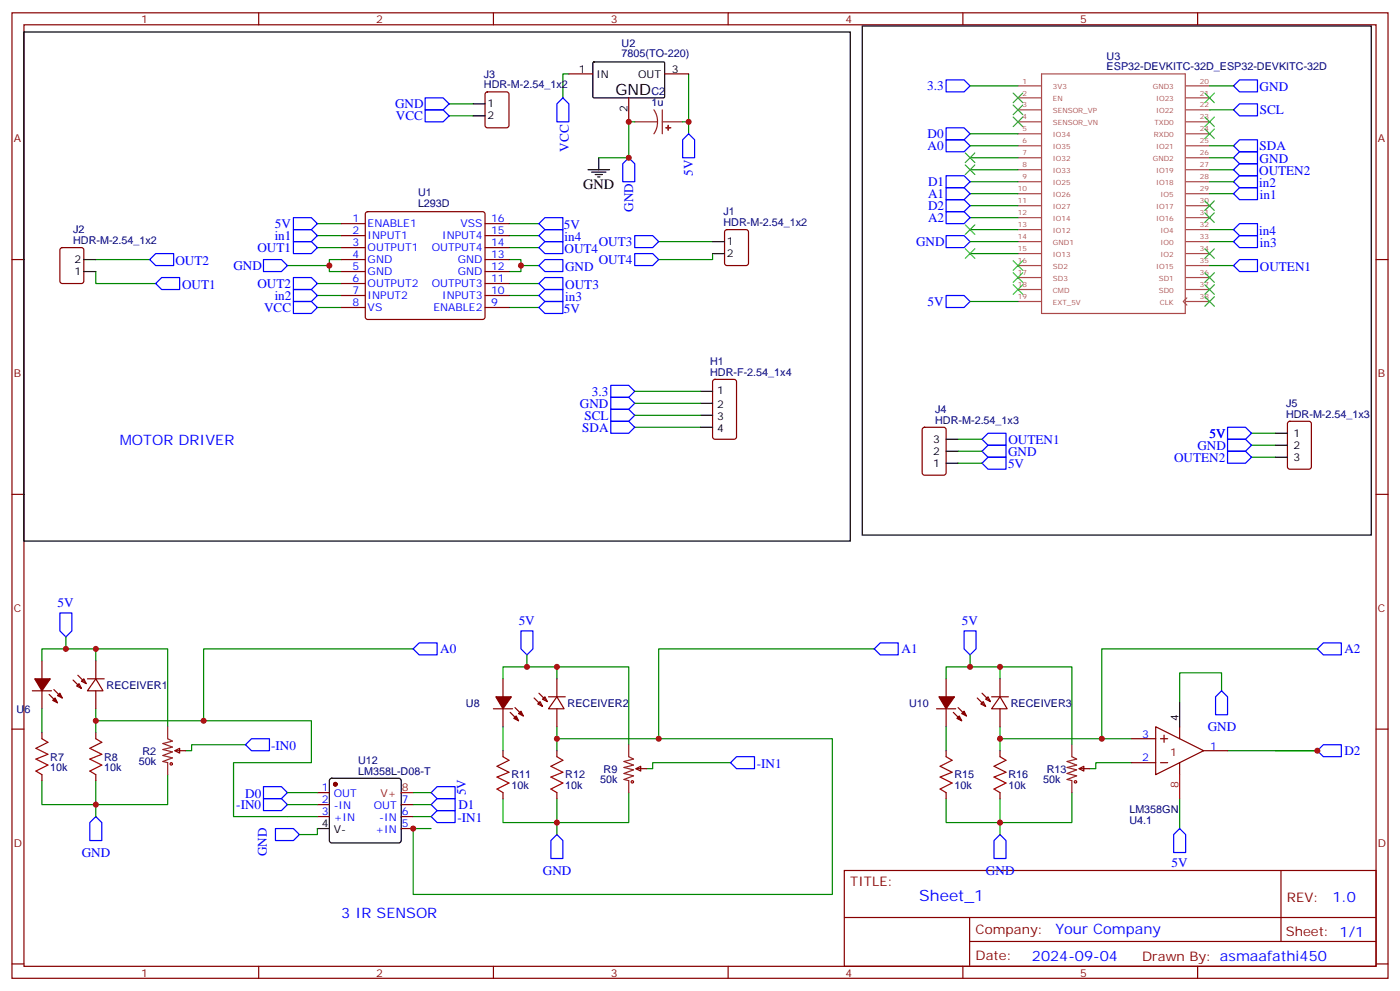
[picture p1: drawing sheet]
<svg xmlns="http://www.w3.org/2000/svg" width="412mm" height="292mm" viewBox="0 0 412 292" stroke-linecap="round" stroke-linejoin="round" font-family="sans-serif">
<g fill="none" stroke="#870000" stroke-width=".35">
<path d="M3.5 3.8h405.4v284.3h-405.4zM7.1 7.3h398.2v277.3h-398.2zM76.2 3.8v3.5M145.3 3.8v3.5M214.5 3.8v3.5M283.6 3.8v3.5M352.8 3.8v3.5M143.1 27.3l.5-.2h5.6l.7 .4v9.4l-.4 .7h-5.9l-.7-.4v-9.4zM167.6 21.8h7M185.2 28.8v7.1M195.8 21.8h7M3.5 76.4h3.6"/>
<path d="M17.9 73.1l.4-.2h5.7l.6 .5 .1 9.4-.5 .6-5.9 .1-.6-.5-.1-9.4zM100.5 76.4h7.1M100.5 65.9h7.1M100.5 69.4h7.1M100.5 72.9h7.1M100.5 80h7.1M107.8 62.5l.5-.2h33.9l.5 .2 .2 .5v30.4l-.3 .5-.4 .2h-33.9l-.5-.2-.2-.5v-30.4zM142.9 76.4h7M142.9 65.9h7M142.9 69.4h7M142.9 72.9h7M142.9 80h7"/>
<path d="M213.7 67.8l.4-.2h5.7l.6 .5 .1 9.4-.5 .7h-5.9l-.6-.5-.1-9.4zM405.3 76.4h3.6M100.5 83.5h7.1M100.5 87h7.1M100.5 90.6h7.1M142.9 83.5h7M142.9 87h7M142.9 90.6h7M210.1 111.9l.5-.2h5.7l.6 .5 .1 16.5-.5 .6-5.9 .1-.6-.5-.1-16.5zM271.9 126l.4-.2h5.7l.6 .5 .1 12.9-.5 .7h-5.9l-.6-.4-.1-13zM379.5 124.3l.4-.2h5.7l.6 .4 .1 13-.5 .6-5.9 .1-.6-.5-.1-12.9zM3.5 145.6h3.6"/>
<path d="M405.3 145.6h3.6M12.3 194.6v5.3M22.9 198.9l2.5 2.4M25.8 199.9h4.9M28.2 199.9l2.1 3.5h-4.5zM28.2 194.6v5.3M148.2 199.9v5.3M164 199.9v5.3M278.7 199.9v5.3M294.6 199.9v5.3M3.5 214.7h3.6M9.5 203.4h5.7"/>
<path d="M12.3 203.4v5.3M12.3 215.8v1.8M14.5 204.5l2.4 2.5M15.9 203.1l2.4 2.5M21.5 200.3l2.5 2.4M22.6 202l.7-.7 .7 1.4zM24 200.6l.7-.7 .7 1.4zM28.2 203.4v5.3M28.2 215.8v1.8M145.3 208.7h5.7M148.2 208.7v5.3M150.3 209.8l2.5 2.5"/>
<path d="M151.7 208.4l2.5 2.5M157.3 205.6l2.5 2.4M158.7 204.2l2.5 2.4M159.1 206.6l.7 1.4-1.4-.7zM159.8 205.9l.7-.7 .7 1.4zM161.6 205.2h4.9M164 205.2l2.2 3.5h-4.6zM164 208.7v5.3M275.9 208.7h5.6M278.7 208.7v5.3M280.8 209.8l2.5 2.5M282.2 208.4l2.5 2.5"/>
<path d="M287.9 205.6l2.4 2.4M288.9 207.3l.7-.7 .7 1.4zM289.3 204.2l2.4 2.4M291 205.2l.7 1.4-1.4-.7zM292.1 205.2h4.9M294.6 205.2l2.1 3.5h-4.6zM294.6 208.7v5.3M333.4 217.6h7M340.4 214l14.1 7.1-14.1 7zM341.8 217.6h2.2M342.9 216.5v2.1M347.5 214v3.6"/>
<path d="M405.3 214.7h3.6M12.3 228.1v1.8M28.2 228.1v1.8M51.5 221.1l1.4-.7v1.4zM51.5 221.1h3.2M93.5 233.4h3.5M93.5 237h3.5M118.2 237h3.5M148.2 221.1v1.7M148.2 233.4v1.8M164 221.1v1.7M164 233.4v1.8"/>
<path d="M187.3 226.4l1.4-.7v1.4zM187.3 226.4h3.2M278.7 221.1v1.7M278.7 233.4v1.8M294.6 221.1v1.7M294.6 233.4v1.8M317.9 226.4l1.4-.7v1.4zM317.9 226.4h3.1M333.4 224.6h7M341.8 224.6h2.2M347.5 224.6v3.5M354.5 221.1h7.1"/>
<path d="M93.5 240.5h3.5M118.2 240.5h3.5M118.2 244h3.5M248.7 256.4h156.6v28.2h-156.6zM377.3 256.4v20.9M248.7 270.2h156.5M285.6 277.3h119.6M285.6 270.2v14.1M3.5 283.9h3.6M76.2 284.6v3.5M145.3 284.6v3.5M214.5 284.6v3.5"/>
<path d="M283.6 284.6v3.5M352.8 284.6v3.5M405.3 283.9h3.6"/>
</g>
<g fill="none" stroke="#008700" stroke-width=".35">
<path d="M132.3 34.1h7M132.3 30.6h7M167.6 21.8h-1.8v7M187 35.9h-1.8v10.6h-8.8M201.1 35.9h1.7M202.8 21.8v17.6M285.8 39.4h14.1M285.8 25.3h14.1M356.3 32.3h7.1M356.3 25.3h7.1M285.8 57h14.1M285.8 53.5h14.1"/>
<path d="M285.8 46.5h14.1M285.8 42.9h14.1M285.8 50h14.1M356.3 57h7.1M356.3 53.5h7.1M356.3 46.5h7.1M356.3 42.9h7.1M356.3 50h7.1M28.2 80v3.5h17.7M28.2 76.4h15.9M84.7 78.2h12.3M93.5 72.9h7"/>
<path d="M93.5 65.9h7M93.5 69.4h7M100.5 76.4h-3.5v3.6h3.5M149.9 76.4h3.6v3.6h-3.6M149.9 72.9h8.8M149.9 65.9h8.8M149.9 69.4h8.8M153.5 78.2h5.2M194 71.2h15.9M209.9 74.7v1.7h-15.9M285.8 71.2h14.1M285.8 74.7h14.1"/>
<path d="M285.8 67.6h14.1M285.8 64.1h14.1M285.8 60.6h14.1M356.3 71.2h7.1M356.3 78.2h7.1M356.3 67.6h7.1M93.5 83.5h7M93.5 87h7M93.5 90.6h7M149.9 83.5h8.8M149.9 87h8.8M149.9 90.6h8.8"/>
<path d="M285.8 88.8h14.1M187 118.8h19.4M187 115.3h19.4M187 125.8h19.4M187 122.3h19.4M282.2 136.4h7.1M282.2 132.9h7.1M282.2 129.4h7.1M368.7 134.7h7M368.7 131.1h7M368.7 127.6h7M12.3 194.6v-3.5h15.9v3.5"/>
<path d="M19.4 187.6v3.5M28.2 191.1h21.2v22.9M121.7 191.1h-61.7v21.2M148.2 199.9v-3.5h15.8v3.5M155.2 192.9v3.5M164 196.4h21.2v22.9M257.5 191.1h-63.5v26.5M278.7 199.9v-3.5h15.9v3.5M285.8 192.9v3.5M294.6 196.4h21.1v22.9M388.1 191.1h-63.5v26.5M12.3 208.7v7.1"/>
<path d="M28.2 215.8v-3.5h63.5v12.3h-22.9v15.9h24.7M28.2 208.7v3.6M72.3 219.3h-15.9v1.8h-1.7M148.2 214v7.1M164 214v3.6M278.7 214v7.1M294.6 214v3.6M333.4 217.6h-38.8v3.5M359.8 203.4v-5.2h-12.3v8.8M28.2 229.9v10.6M49.4 228.1v8.9h-37.1v-7.1M84.7 233.4h8.8"/>
<path d="M84.7 237h8.8M121.7 233.4h5.3M121.7 237h5.3M164 221.1v-3.5h81.2v45.8h-123.5v-19.4h5.3M164 235.2v10.6M185.2 233.4v8.9h-37v-7.1M215.2 224.6h-22.9v1.8h-1.8M294.6 235.2v10.6M315.7 233.4v8.9h-37v-7.1M333.4 224.6h-10.6v1.8h-1.8M347.5 235.2v8.8M361.6 221.1h26.5h-12.4"/>
<path d="M93.5 244v1.8h-5.3M121.7 240.5h5.3"/>
</g>
<g fill="none" stroke="#00f" stroke-width=".35">
<path d="M125.2 28.8h5.3l1.8 1.8-1.8 1.7h-5.3zM125.2 32.3h5.3l1.8 1.8-1.8 1.8h-5.3zM165.8 28.8l1.8 1.8v5.3h-3.6v-5.3zM202.8 39.4l1.8 1.8v5.3h-3.5v-5.3zM278.7 37.6h5.3l1.8 1.8-1.8 1.8h-5.3zM278.7 23.5h5.3l1.8 1.8-1.8 1.8h-5.3zM363.4 32.3l1.7-1.7h5.3v3.5h-5.3zM365.1 23.5h5.3v3.6h-5.3l-1.7-1.8zM185.2 46.5l1.8 1.7v5.3h-3.6v-5.3zM278.7 41.2h5.3l1.8 1.7-1.8 1.8h-5.3zM278.7 51.8h5.3l1.8 1.7-1.8 1.8h-5.3zM278.7 55.3h5.3l1.8 1.7-1.8 1.8h-5.3z"/>
<path d="M278.7 58.8h5.3l1.8 1.8-1.8 1.7h-5.3zM363.4 42.9l1.7-1.7h5.3v3.5h-5.3zM363.4 50l1.7-1.8h5.3v3.6h-5.3zM363.4 53.5l1.7-1.7h5.3v3.5h-5.3zM365.1 44.7h5.3v3.5h-5.3l-1.7-1.7zM365.1 55.3h5.3v3.5h-5.3l-1.7-1.8zM44.1 76.4l1.8-1.7h5.3v3.5h-5.3zM77.6 76.4h5.3l1.8 1.8-1.8 1.8h-5.3zM86.4 71.2h5.3l1.8 1.7-1.8 1.8h-5.3zM86.4 67.6h5.3l1.8 1.8-1.8 1.8h-5.3zM86.4 64.1h5.3l1.8 1.8-1.8 1.7h-5.3zM158.7 72.9l1.8-1.7h5.3v3.5h-5.3z"/>
<path d="M158.7 69.4l1.8-1.8h5.3v3.6h-5.3zM158.7 78.2l1.8-1.8h5.3v3.6h-5.3zM158.7 65.9l1.8-1.8h5.3v3.5h-5.3zM187 74.7h5.3l1.7 1.7-1.7 1.8h-5.3zM187 69.4h5.3l1.7 1.8-1.7 1.7h-5.3zM278.7 69.4h5.3l1.8 1.8-1.8 1.7h-5.3zM278.7 62.3h5.3l1.8 1.8-1.8 1.8h-5.3zM363.4 67.6l1.7-1.7h5.3v3.5h-5.3zM365.1 69.4h5.3v3.5h-5.3l-1.7-1.7zM365.1 76.4h5.3v3.6h-5.3l-1.7-1.8zM45.9 83.5l1.7-1.8h5.3v3.6h-5.3zM86.4 81.7h5.3l1.8 1.8-1.8 1.8h-5.3z"/>
<path d="M86.4 85.3h5.3l1.8 1.7-1.8 1.8h-5.3zM86.4 88.8h5.3l1.8 1.8-1.8 1.7h-5.3zM158.7 83.5l1.8-1.8h5.3v3.6h-5.3zM158.7 90.6l1.8-1.8h5.3v3.5h-5.3zM158.7 87l1.8-1.7h5.3v3.5h-5.3zM278.7 87h5.3l1.8 1.8-1.8 1.8h-5.3zM179.9 117h5.3l1.8 1.8-1.8 1.7h-5.3zM179.9 113.5h5.3l1.8 1.8-1.8 1.7h-5.3zM179.9 124.1h5.3l1.8 1.7-1.8 1.8h-5.3zM179.9 120.5h5.3l1.8 1.8-1.8 1.8h-5.3zM289.3 136.4l1.7-1.7h5.3v3.5h-5.3zM289.3 129.4l1.7-1.8h5.3v3.5h-5.3z"/>
<path d="M291 131.1h5.3v3.6h-5.3l-1.7-1.8zM361.6 132.9h5.3l1.8 1.8-1.8 1.7h-5.3zM361.6 129.4h5.3l1.8 1.7-1.8 1.8h-5.3zM361.6 125.8h5.3l1.8 1.8-1.8 1.8h-5.3zM17.6 180.5h3.6v5.3l-1.8 1.8-1.8-1.8zM121.7 191.1l1.8-1.8h5.3v3.6h-5.3zM153.5 185.8h3.5v5.3l-1.8 1.8-1.7-1.8zM259.3 189.3h5.3v3.6h-5.3l-1.8-1.8zM284 185.8h3.5v5.3l-1.7 1.8-1.8-1.8zM389.8 189.3h5.3v3.6h-5.3l-1.7-1.8zM72.3 219.3l1.8-1.7h5.3v3.5h-5.3zM358.1 205.2l1.7-1.8 1.8 1.8v5.3h-3.5z"/>
<path d="M77.6 231.7h5.3l1.8 1.7-1.8 1.8h-5.3zM77.6 235.2h5.3l1.8 1.8-1.8 1.7h-5.3zM127 233.4l1.8-1.7h5.3v3.5h-5.3zM127 237l1.8-1.8h5.3v3.5h-5.3zM215.2 224.6l1.8-1.8h5.2v3.6h-5.2zM388.1 221.1l1.7-1.8h5.3v3.5h-5.3zM28.2 240.5l1.8 1.8v5.2h-3.5v-5.2zM81.1 244h5.3l1.8 1.8-1.8 1.7h-5.3zM127 240.5l1.8-1.8h5.3v3.6h-5.3zM164 245.8l1.8 1.7v5.3h-3.5v-5.3zM294.6 245.8l1.7 1.7v5.3h-3.5v-5.3zM347.5 244l1.7 1.8v5.3h-3.5v-5.3z"/>
</g>
<g fill="none" stroke="#000" stroke-width=".35">
<path d="M7.1 9.4h243.4v149.9h-243.4zM174.7 18.4l.3-.2 20.6 .1 .2 .3-.1 10-.3 .2h-20.6l-.2-.3zM254 7.7h149.9v149.9h-149.9zM139.3 30.6h3.6M139.3 34.1h3.6M173.2 50h6.4M174.3 50.7h4.2M175.3 51.4h2.1M176 52.1h.7M176.4 46.5v3.5M24.7 80h3.5M24.7 76.4h3.5"/>
<path d="M209.9 71.2h3.5M209.9 74.7h3.5M206.4 115.3h3.5M206.4 118.8h3.5M206.4 122.3h3.5M206.4 125.8h3.5M278.7 129.4h3.5M278.7 136.4h3.5M278.7 132.9h3.5M375.7 134.7h3.5M375.7 127.6h3.5M375.7 131.1h3.5"/>
<path d="M347.5 207v7M97.2 229.4l.5-.2h19.8l.5 .2 .2 .5v17.6l-.3 .5-.4 .2h-19.8l-.5-.2-.2-.5v-17.6zM93.5 244h3.5"/>
</g>
<g fill="#870000" stroke="#870000" stroke-width=".35">
<path d="M276.6 205.2h4.6l-2.5 3.5z"/>
<path d="M283.3 210.1l.7-.7 .7 1.5z"/>
<path d="M281.9 211.6l.7-.7 .7 1.4z"/>
<path d="M146 205.2h4.6l-2.4 3.5z"/>
<path d="M152.8 210.1l.7-.7 .7 1.5z"/>
<path d="M151.3 211.6l.7-.7 .8 1.4z"/>
<path d="M10.2 199.9h4.6l-2.5 3.5z"/>
<path d="M17.6 204.2l.7 1.4-1.4-.7z"/>
<path d="M15.5 206.3l.7-.7 .7 1.4z"/>
<circle cx="98.8" cy="231" r=".53"/>
</g>
<g fill="none" stroke="#a10000" stroke-width=".35">
<path d="M12.3 217.6l1.8 1-3.5 1.8 3.5 1.7-3.5 1.5 3.5 1.7-3.5 1.8 1.7 1M28.2 217.6l1.8 1-3.5 1.8 3.5 1.7-3.5 1.5 3.5 1.7-3.5 1.8 1.7 1M148.2 222.8l1.7 1.1-3.5 1.8 3.5 1.7-3.5 1.4 3.5 1.8-3.5 1.8 1.8 1M164 222.8l1.8 1.1-3.5 1.8 3.5 1.7-3.5 1.4 3.5 1.8-3.5 1.8 1.7 1M278.7 222.8l1.8 1.1-3.6 1.8 3.6 1.7-3.6 1.4 3.6 1.8-3.6 1.8 1.8 1M294.6 222.8l1.7 1.1-3.5 1.8 3.5 1.7-3.5 1.4 3.5 1.8-3.5 1.8 1.8 1"/>
<circle cx="50.4" cy="225" r=".35"/>
<circle cx="186.3" cy="230.3" r=".35"/>
<circle cx="316.8" cy="230.3" r=".35"/>
</g>
<path d="M187 35.9h6.7M192.6 32.3l.8 1.7 .3 1.9M193.7 35.9l-.3 1.8-.8 1.7M195.1 35.9h6M195.1 32.3v7.1M49.4 214v3.6l1.4 .7-2.8 .7 2.8 1-2.8 .7 2.8 .7-2.8 1.1 2.8 .7-2.8 1.1 1.4 .3v3.5M185.2 219.3v3.5l1.4 .8-2.8 .7 2.8 1-2.8 .7 2.8 .7-2.8 1.1 2.8 .7-2.8 1.1 1.4 .3v3.5M315.7 219.3v3.5l1.4 .8-2.8 .7 2.8 1-2.8 .7 2.8 .7-2.8 1.1 2.8 .7-2.8 1.1 1.4 .3v3.5" fill="none" stroke="#8c2424" stroke-width=".35"/>
<g fill="#8c2424" stroke="#8c2424" stroke-width=".35">
<path d="M196.8 36.9v1.4z"/>
<path d="M196.1 37.6h1.5z"/>
</g>
<path d="M118.2 233.4h3.5M347.5 228.1v7.1" fill="none" stroke="#f00" stroke-width=".35"/>
<g fill="none" stroke="#a64a4a" stroke-width=".35">
<path d="M299.9 25.3h6.9M299.9 28.8h6.9M299.9 32.3h6.9M299.9 39.4h6.9M299.9 35.9h6.9M306.8 21.8h42.3v70.5h-42.3zM349.4 25.3h6.9M349.4 28.8h6.9M349.4 32.3h6.9M349.4 39.4h6.9M349.4 35.9h6.9M299.9 46.5h6.9"/>
<path d="M299.9 57h6.9M299.9 53.5h6.9M299.9 50h6.9M299.9 42.9h6.9M349.4 46.5h6.9M349.4 57h6.9M349.4 53.5h6.9M349.4 50h6.9M349.4 42.9h6.9M299.9 71.2h6.9M299.9 74.7h6.9M299.9 67.6h6.9"/>
<path d="M299.9 64.1h6.9M299.9 78.2h6.9M299.9 60.6h6.9M349.4 71.2h6.9M349.4 74.7h6.9M349.4 67.6h6.9M349.4 64.1h6.9M349.4 78.2h6.9M349.4 60.6h6.9M299.9 88.8h6.9M299.9 85.3h6.9M299.9 81.7h6.9"/>
<path d="M349.4 88.8h6.9M349.4 85.3h6.9M349.4 81.7h6.9M349.6 87.7l-1.1 1.1 1.1 1.1"/>
</g>
<g fill="none" stroke="#3c3" stroke-width=".35">
<path d="M298.4 27.4l2.9 2.8M298.4 30.9l2.9 2.9M298.4 34.5l2.9 2.8M301.3 27.4l-2.9 2.8M301.3 30.9l-2.9 2.9M301.3 34.5l-2.9 2.8M354.9 38l2.8 2.8M354.9 34.5l2.8 2.8M354.9 27.4l2.8 2.8M357.7 38l-2.8 2.8M357.7 34.5l-2.8 2.8M357.7 27.4l-2.8 2.8"/>
<path d="M284.3 45l2.9 2.9M284.3 48.6l2.9 2.8M287.2 45l-2.9 2.9M287.2 48.6l-2.9 2.8M354.9 59.2l2.8 2.8M357.7 59.2l-2.8 2.8M284.3 66.2l2.9 2.8M284.3 73.3l2.9 2.8M287.2 66.2l-2.9 2.8M287.2 73.3l-2.9 2.8M298.4 76.8l2.9 2.8M301.3 76.8l-2.9 2.8"/>
<path d="M354.9 73.3l2.8 2.8M354.9 62.7l2.8 2.8M357.7 73.3l-2.8 2.8M357.7 62.7l-2.8 2.8M298.4 80.3l2.9 2.8M298.4 83.9l2.9 2.8M301.3 80.3l-2.9 2.8M301.3 83.9l-2.9 2.8M354.9 87.4l2.8 2.8M354.9 83.9l2.8 2.8M354.9 80.3l2.8 2.8M357.7 87.4l-2.8 2.8"/>
<path d="M357.7 83.9l-2.8 2.8M357.7 80.3l-2.8 2.8"/>
</g>
<g fill="#c00">
<circle cx="324.6" cy="217.6" r=".88"/>
<circle cx="60" cy="212.3" r=".88"/>
<circle cx="294.6" cy="242.3" r=".88"/>
<circle cx="294.6" cy="217.6" r=".88"/>
<circle cx="285.8" cy="196.4" r=".88"/>
<circle cx="294.6" cy="196.4" r=".88"/>
<circle cx="164" cy="242.3" r=".88"/>
<circle cx="155.2" cy="196.4" r=".88"/>
<circle cx="164" cy="196.4" r=".88"/>
<circle cx="28.2" cy="237" r=".88"/>
<circle cx="28.2" cy="212.3" r=".88"/>
<circle cx="19.4" cy="191.1" r=".88"/>
<circle cx="28.2" cy="191.1" r=".88"/>
<circle cx="185.2" cy="46.5" r=".88"/>
<circle cx="97" cy="78.2" r=".88"/>
<circle cx="153.5" cy="78.2" r=".88"/>
<circle cx="185.2" cy="35.9" r=".88"/>
<circle cx="202.8" cy="35.9" r=".88"/>
<circle cx="388.1" cy="221.1" r=".88"/>
<circle cx="164" cy="217.6" r=".88"/>
<circle cx="194" cy="217.6" r=".88"/>
<circle cx="121.7" cy="244" r=".88"/>
</g>
<text font-size="4.6" x="181.3" y="28.1">GND</text>
<text font-size="4.6" fill="#00f" x="270.8" y="265.4">Sheet_1</text>
<text font-size="4.2" x="171.8" y="55.6">GND</text>
<g font-size="4.2" fill="#00f">
<text x="35.3" y="131.1">MOTOR DRIVER</text>
<text x="392.5" y="265.6">1.0</text>
<text x="100.5" y="270.5">3 IR SENSOR</text>
<text x="310.9" y="275.2">Your Company</text>
<text x="304" y="283">2024-09-04</text>
</g>
<g font-size="3.9" fill="#00f">
<text x="273.1" y="26.6">3.3</text>
<text x="371.1" y="26.8">GND</text>
<text x="116.4" y="31.8">GND</text>
<text x="116.6" y="35.4">VCC</text>
<text x="371.1" y="33.6">SCL</text>
<text x="273.3" y="40.7">D0</text>
<text x="167.6" y="44.7" transform="rotate(-90 167.6 44.7)">VCC</text>
<text x="273.3" y="44.2">A0</text>
<text x="371" y="44.2">SDA</text>
<text x="371.1" y="48">GND</text>
<text x="204.1" y="51.8" transform="rotate(-90 204.1 51.8)">5V</text>
<text x="370.9" y="51.5">OUTEN2</text>
<text x="273.4" y="54.8">D1</text>
<text x="273.4" y="58.3">A1</text>
<text x="370.9" y="55.1">in2</text>
<text x="371.1" y="58.6">in1</text>
<text x="186.5" y="62.4" transform="rotate(-90 186.5 62.4)">GND</text>
<text x="273.4" y="61.8">D2</text>
<text x="273.4" y="65.4">A2</text>
<text x="80.9" y="70.6">in1</text>
<text x="81" y="67.1">5V</text>
<text x="166.1" y="67.4">5V</text>
<text x="166.3" y="70.9">in4</text>
<text x="370.9" y="69.2">in4</text>
<text x="51.7" y="78">OUT2</text>
<text x="75.8" y="74.2">OUT1</text>
<text x="166.3" y="74.5">OUT4</text>
<text x="176.4" y="77.7">OUT4</text>
<text x="176.4" y="72.4">OUT3</text>
<text x="269.8" y="72.4">GND</text>
<text x="371.1" y="72.7">in3</text>
<text x="68.7" y="79.5">GND</text>
<text x="166.4" y="79.7">GND</text>
<text x="371.1" y="79.7">OUTEN1</text>
<text x="53.6" y="85">OUT1</text>
<text x="75.8" y="84.8">OUT2</text>
<text x="80.9" y="88.3">in2</text>
<text x="166.5" y="85">OUT3</text>
<text x="166.5" y="88.6">in3</text>
<text x="77.8" y="91.8">VCC</text>
<text x="166.1" y="92.1">5V</text>
<text x="273.3" y="90.1">5V</text>
<text x="174.4" y="116.5">3.3</text>
<text x="170.8" y="120.1">GND</text>
<text x="172.1" y="123.6">SCL</text>
<text x="171.5" y="127.1">SDA</text>
<text x="297" y="130.6">OUTEN1</text>
<text x="356.3" y="128.9">5V</text>
<text x="296.9" y="137.7">5V</text>
<text x="296.9" y="134.2">GND</text>
<text x="345.8" y="135.9">OUTEN2</text>
<text x="352.7" y="132.4">GND</text>
<text x="17" y="178.8">5V</text>
<text x="152.8" y="184.1">5V</text>
<text x="283.3" y="184.1">5V</text>
<text x="129.7" y="192.4">A0</text>
<text x="265.6" y="192.4">A1</text>
<text x="396" y="192.4">A2</text>
<text x="355.8" y="215.3">GND</text>
<text x="79.9" y="220.9">-IN0</text>
<text x="223" y="226.1">-IN1</text>
<text x="396" y="222.4">D2</text>
<text x="69.6" y="238.2">-IN0</text>
<text x="72.3" y="235">D0</text>
<text x="135" y="238.2">D1</text>
<text x="137.2" y="234.2" transform="rotate(-90 137.2 234.2)">5V</text>
<text x="134.8" y="242">-IN1</text>
<text x="24.1" y="252.4">GND</text>
<text x="78.6" y="252.2" transform="rotate(-90 78.6 252.2)">GND</text>
<text x="159.9" y="257.7">GND</text>
<text x="290.4" y="257.7">GND</text>
<text x="345.1" y="255.3">5V</text>
</g>
<g font-size="3.9" fill="#800">
<text x="250.5" y="260.9">TITLE:</text>
<text x="379.1" y="265.6">REV:</text>
<text x="287.4" y="275.1">Company:</text>
<text x="378.7" y="275.8">Sheet: 1/1</text>
<text x="287.4" y="282.8">Date:</text>
<text x="336.4" y="282.9">Drawn By: asmaafathi450</text>
</g>
<g font-size="3.2" fill="#800">
<text x="41.6" y="6.8">1</text>
<text x="110.8" y="6.8">2</text>
<text x="179.9" y="6.8">3</text>
<text x="249.1" y="6.8">4</text>
<text x="318.2" y="6.8">5</text>
<text x="4.1" y="41.9">A</text>
<text x="405.9" y="41.9">A</text>
<text x="4.1" y="111">B</text>
<text x="405.9" y="111">B</text>
<text x="4.1" y="180.2">C</text>
<text x="405.9" y="180.2">C</text>
<text x="344.7" y="222.7">1</text>
<text x="4.1" y="249.3">D</text>
<text x="405.9" y="249.3">D</text>
<text x="41.6" y="287.6">1</text>
<text x="110.8" y="287.6">2</text>
<text x="179.9" y="287.6">3</text>
<text x="249.1" y="287.6">4</text>
<text x="318.2" y="287.6">5</text>
</g>
<g font-size="3.2" fill="#000080">
<text x="183.1" y="16.9">7805(TO-220)</text>
<text x="183.1" y="13.7">U2</text>
<text x="326" y="17.5">U3</text>
<text x="142.5" y="22.8">J3</text>
<text x="326" y="20.7">ESP32-DEVKITC-32D_ESP32-DEVKITC-32D</text>
<text x="142.5" y="26">HDR-M-2.54_1x2</text>
<text x="191.9" y="28.1">C2</text>
<text x="191.9" y="31.3">1u</text>
<text x="123.1" y="57.8">U1</text>
<text x="123.1" y="61">L293D</text>
<text x="213.1" y="63.4">J1</text>
<text x="21.5" y="71.9">HDR-M-2.54_1x2</text>
<text x="21.5" y="68.7">J2</text>
<text x="213.1" y="66.6">HDR-M-2.54_1x2</text>
<text x="209.2" y="107.5">H1</text>
<text x="209.2" y="110.7">HDR-F-2.54_1x4</text>
<text x="378.8" y="120">J5</text>
<text x="275.5" y="124.8">HDR-M-2.54_1x3</text>
<text x="275.5" y="121.7">J4</text>
<text x="378.8" y="123">HDR-M-2.54_1x3</text>
<text x="31.4" y="202.8">RECEIVER1</text>
<text x="4.9" y="210">U6</text>
<text x="137.2" y="208.1">U8</text>
<text x="167.2" y="208.1">RECEIVER2</text>
<text x="267.8" y="208.1">U10</text>
<text x="297.7" y="208.1">RECEIVER3</text>
<text x="14.8" y="227.2">10k</text>
<text x="14.8" y="224">R7</text>
<text x="30.7" y="227.2">10k</text>
<text x="30.7" y="224">R8</text>
<text x="40.9" y="225.4">50k</text>
<text x="42" y="222.2">R2</text>
<text x="105.5" y="225">U12</text>
<text x="177.8" y="227.5">R9</text>
<text x="308.3" y="227.5">R13</text>
<text x="105.5" y="228.1">LM358L-D08-T</text>
<text x="150.6" y="232.4">10k</text>
<text x="150.6" y="229.3">R11</text>
<text x="166.5" y="232.4">10k</text>
<text x="166.5" y="229.3">R12</text>
<text x="176.8" y="230.7">50k</text>
<text x="281.2" y="232.4">10k</text>
<text x="281.2" y="229.3">R15</text>
<text x="297" y="232.4">10k</text>
<text x="297" y="229.3">R16</text>
<text x="307.3" y="230.7">50k</text>
<text x="332.7" y="239.4">LM358GN</text>
<text x="332.7" y="242.6">U4.1</text>
</g>
<g font-size="3.2">
<text x="170.5" y="21.4">1</text>
<text x="175.7" y="22.8">IN</text>
<text x="188" y="22.8">OUT</text>
<text x="197.9" y="21.4">3</text>
<text x="143.6" y="31.6">1</text>
<text x="143.6" y="35.2">2</text>
<text x="184.9" y="33" transform="rotate(-90 184.9 33)">2</text>
<text x="22" y="77.5">2</text>
<text x="214.1" y="72.2">1</text>
<text x="214.1" y="75.7">2</text>
<text x="22" y="81">1</text>
<text x="211.2" y="116">1</text>
<text x="211.2" y="120.2">2</text>
<text x="211.2" y="123.7">3</text>
<text x="211.2" y="127.2">4</text>
<text x="274.9" y="130.4">3</text>
<text x="381" y="128.7">1</text>
<text x="274.9" y="137.5">1</text>
<text x="274.9" y="133.9">2</text>
<text x="381" y="135.7">3</text>
<text x="381" y="132.2">2</text>
<text x="347.1" y="212.3" transform="rotate(-90 347.1 212.3)">4</text>
<text x="94.8" y="243.7">4</text>
<text x="98.3" y="245.4">V-</text>
</g>
<g font-size="3.2" fill="#00f">
<text x="103.8" y="65.5">1</text>
<text x="144.6" y="65.5">16</text>
<text x="103.8" y="69">2</text>
<text x="108.3" y="66.9">ENABLE1</text>
<text x="108.3" y="70.4">INPUT1</text>
<text x="130.3" y="70.4">INPUT4</text>
<text x="135.7" y="66.9">VSS</text>
<text x="144.6" y="69">15</text>
<text x="103.8" y="72.6">3</text>
<text x="103.8" y="76.1">4</text>
<text x="108.3" y="74">OUTPUT1</text>
<text x="108.3" y="77.5">GND</text>
<text x="127.2" y="74">OUTPUT4</text>
<text x="134.9" y="77.5">GND</text>
<text x="144.6" y="76.1">13</text>
<text x="144.6" y="72.6">14</text>
<text x="103.8" y="79.6">5</text>
<text x="103.8" y="83.1">6</text>
<text x="108.3" y="81">GND</text>
<text x="134.9" y="81">GND</text>
<text x="144.6" y="83.1">11</text>
<text x="144.6" y="79.6">12</text>
<text x="103.8" y="86.7">7</text>
<text x="108.3" y="84.6">OUTPUT2</text>
<text x="108.3" y="88.1">INPUT2</text>
<text x="127.2" y="84.6">OUTPUT3</text>
<text x="130.3" y="88.1">INPUT3</text>
<text x="144.6" y="86.7">10</text>
<text x="103.8" y="90.2">8</text>
<text x="108.3" y="91.6">VS</text>
<text x="127.7" y="91.6">ENABLE2</text>
<text x="144.6" y="90.2">9</text>
<text x="336.5" y="217.2">3</text>
<text x="356.5" y="220.7">1</text>
<text x="336.5" y="224.3">2</text>
<text x="94.8" y="233.1">1</text>
<text x="94.8" y="236.6">2</text>
<text x="98.3" y="234.8">OUT</text>
<text x="98.3" y="238.4">-IN</text>
<text x="110.1" y="238.4">OUT</text>
<text x="118.4" y="236.6">7</text>
<text x="94.8" y="240.1">3</text>
<text x="98.3" y="241.9">+IN</text>
<text x="110.6" y="245.4">+IN</text>
<text x="111.7" y="241.9">-IN</text>
<text x="118.4" y="243.7">5</text>
<text x="118.4" y="240.1">6</text>
</g>
<g font-size="3.2" fill="#f00">
<text x="118.4" y="233.1">8</text>
<text x="347.1" y="231.9" transform="rotate(-90 347.1 231.9)">8</text>
<text x="112.1" y="234.8">V+</text>
</g>
<g font-size="2.1" fill="#a54b4b">
<text x="301.2" y="24.6">1</text>
<text x="301.2" y="28.1">2</text>
<text x="310.2" y="26.3">3V3</text>
<text x="310.2" y="29.9">EN</text>
<text x="339.6" y="26.3">GND3</text>
<text x="340.5" y="29.9">IO23</text>
<text x="353.4" y="24.6">20</text>
<text x="353.4" y="28.1">21</text>
<text x="301.2" y="35.2">4</text>
<text x="301.2" y="31.7">3</text>
<text x="310.2" y="33.4">SENSOR_VP</text>
<text x="340.5" y="33.4">IO22</text>
<text x="353.4" y="31.7">22</text>
<text x="353.4" y="35.2">23</text>
<text x="301.2" y="38.7">5</text>
<text x="310.2" y="40.4">IO34</text>
<text x="310.2" y="36.9">SENSOR_VN</text>
<text x="339.9" y="40.4">RXD0</text>
<text x="340" y="36.9">TXD0</text>
<text x="353.4" y="38.7">24</text>
<text x="301.2" y="45.8">7</text>
<text x="301.2" y="42.2">6</text>
<text x="310.2" y="47.5">IO32</text>
<text x="310.2" y="44">IO35</text>
<text x="339.6" y="47.5">GND2</text>
<text x="340.5" y="44">IO21</text>
<text x="353.4" y="45.8">26</text>
<text x="353.4" y="42.2">25</text>
<text x="301.2" y="52.8">9</text>
<text x="301.2" y="49.3">8</text>
<text x="310.2" y="51">IO33</text>
<text x="340.5" y="51">IO19</text>
<text x="353.4" y="52.8">28</text>
<text x="353.4" y="49.3">27</text>
<text x="299.8" y="56.3">10</text>
<text x="299.8" y="59.9">11</text>
<text x="310.2" y="54.6">IO25</text>
<text x="310.2" y="58.1">IO26</text>
<text x="340.5" y="54.6">IO18</text>
<text x="341.9" y="58.1">IO5</text>
<text x="353.4" y="56.3">29</text>
<text x="353.4" y="59.9">30</text>
<text x="299.8" y="63.4">12</text>
<text x="310.2" y="65.1">IO14</text>
<text x="310.2" y="61.6">IO27</text>
<text x="340.5" y="65.1">IO16</text>
<text x="340.5" y="61.6">IO17</text>
<text x="353.4" y="63.4">31</text>
<text x="299.8" y="70.5">14</text>
<text x="299.8" y="66.9">13</text>
<text x="310.2" y="68.7">IO12</text>
<text x="341.9" y="68.7">IO4</text>
<text x="353.4" y="70.5">33</text>
<text x="353.4" y="66.9">32</text>
<text x="299.8" y="74">15</text>
<text x="299.8" y="77.5">16</text>
<text x="310.2" y="72.2">GND1</text>
<text x="310.2" y="75.7">IO13</text>
<text x="341.9" y="72.2">IO0</text>
<text x="341.9" y="75.7">IO2</text>
<text x="353.4" y="74">34</text>
<text x="353.4" y="77.5">35</text>
<text x="299.8" y="81">17</text>
<text x="310.2" y="79.3">SD2</text>
<text x="310.2" y="82.8">SD3</text>
<text x="340.5" y="79.3">IO15</text>
<text x="341.4" y="82.8">SD1</text>
<text x="353.4" y="81">36</text>
<text x="299.8" y="84.6">18</text>
<text x="299.8" y="88.1">19</text>
<text x="310.2" y="86.3">CMD</text>
<text x="310.2" y="89.8">EXT_5V</text>
<text x="341.4" y="86.3">SD0</text>
<text x="341.7" y="89.8">CLK</text>
<text x="353.4" y="88.1">38</text>
<text x="353.4" y="84.6">37</text>
</g>
</svg>
